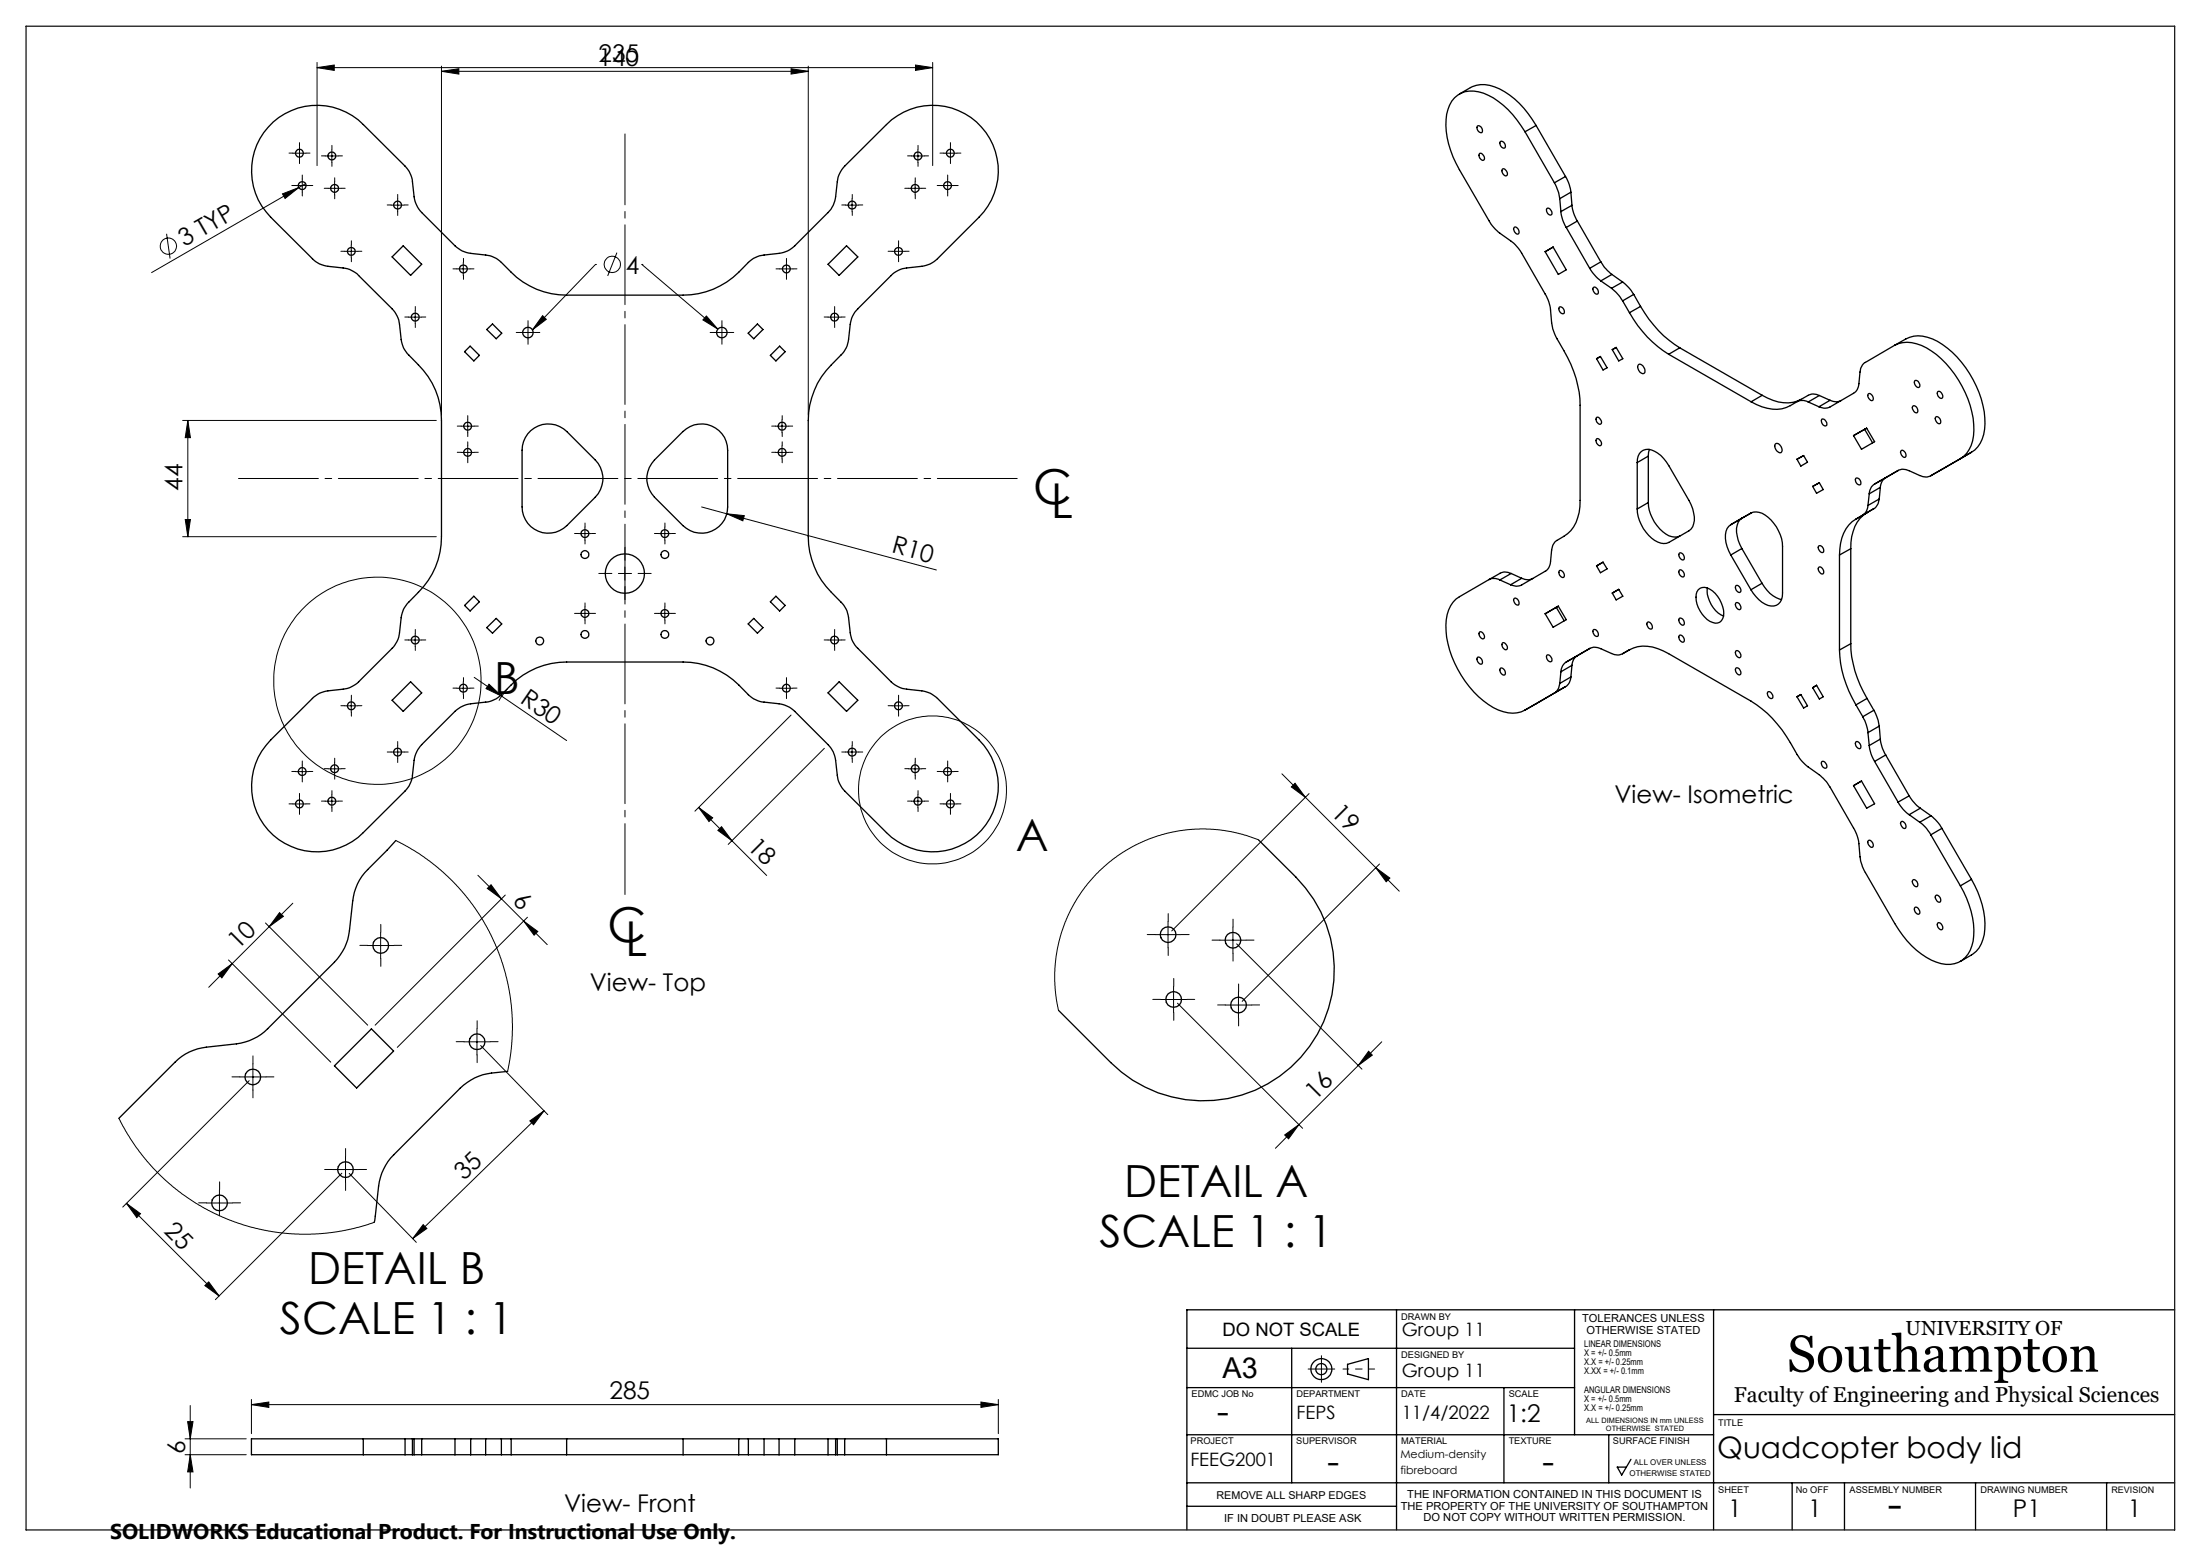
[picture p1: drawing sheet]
<svg xmlns="http://www.w3.org/2000/svg" width="420mm" height="297mm" viewBox="0 0 420 297" stroke-linecap="round" stroke-linejoin="round" font-family="sans-serif">
<g fill="none" stroke="#000" stroke-width=".19">
<path d="M60.5 12.9l3.3-.5v1zM60.5 11.9v19.7M60.5 12.9h117.5M84.2 13.6l3.4-.5v1zM84.2 12.6v66.6M84.2 13.6h70M151 13.1l3.2 .5-3.2 .5zM154.2 12.6v66.6M174.7 12.4l3.3 .5-3.3 .5zM178 11.9v19.7M53.9 37l3.1-1.2-2.6 2.1zM55.9 29.2h2.5"/>
<path d="M56.4 35.4h2.5M57 35.8l-28.1 16.2M57.2 28v2.5M57.7 34.2v2.5M58.3 35.1l-1.3 .7M62.1 29.8h2.5M62.6 35.9h2.5M63.3 28.5v2.5M63.9 34.7v2.5M74.6 39.2h2.5M75.9 37.9v2.5M161.4 39.2h2.5"/>
<path d="M162.6 37.9v2.5M173.4 35.9h2.5M173.9 29.8h2.5M174.6 34.7v2.5M175.2 28.5v2.5M179.6 35.4h2.5M180.1 29.2h2.5M180.8 34.2v2.5M181.4 28v2.5M31.8 44.6l.7 4.8M65.8 48h2.5M67 46.7v2.5"/>
<path d="M79.2 59.3v2.5M87.2 51.3h2.5M88.4 50.1v2.5M113.6 50.5h.1M113.6 50.5l-12 12.5M117.7 48.2l-1.7 4.5M122.5 50.5h.1M122.5 50.5l14.5 12.3M148.8 51.3h2.5M150.1 50.1v2.5M159.2 59.3v2.5M170.2 48h2.5"/>
<path d="M171.4 46.7v2.5M78 60.5h2.5M99.5 63.5h2.5M100.8 62.2v2.5M103.5 60.3l.7 .7-2.6 2zM134.8 60.3l2.2 2.5-2.9-1.7zM136.5 63.5h2.5M137.8 62.2v2.5M158 60.5h2.5M34.9 80.3h48.4M35.3 99.2h1l-.5 3.2zM35.8 80.3l.5 3.2h-1z"/>
<path d="M35.8 80.3v22.1M88 81.3h2.5M88 86.4h2.5M89.3 80.1v2.5M89.3 85.1v2.5M133.9 96.8l4.8 1.3M138.7 98.1l3.3 .3-.3 1zM138.7 98.1l40 10.7M148 81.3h2.5M148 86.4h2.5M149.2 80.1v2.5M149.2 85.1v2.5"/>
<path d="M34.9 102.4h48.4M110.4 101.8h2.5M110.4 117.1h2.5M111.6 100.6v2.5M111.6 115.8v2.6M118 109.5h2.5M119.2 108.2v2.5M125.6 101.8h2.5M125.6 117.1h2.5M126.9 100.6v2.5M126.9 115.8v2.6M65.8 134.7h2.5"/>
<path d="M67 133.5v2.5M78 122.2h2.5M79.2 120.9v2.5M87.2 131.4h2.5M88.4 130.1v2.5M90.5 129.3l17.6 12.1M93.3 130.6l2.4 2.3-3-1.5zM96.8 131.5l-1.6 2.2M148.8 131.4h2.5M150.1 130.1v2.5M151 136.5l-18.4 18.3M158 122.2h2.5"/>
<path d="M159.2 120.9v2.5M170.2 134.7h2.5M171.4 133.5v2.5M55.9 153.5h2.5M56.4 147.3h2.5M57.2 152.2v2.5M57.7 146v2.5M62.1 152.9h2.5M62.6 146.8h2.5M63.3 151.7v2.5M63.9 145.5v2.5M74.6 143.5h2.5"/>
<path d="M75.9 142.3v2.5M133.3 154.1l2.7 2-.7 .7zM133.3 154.1l13 13M137 158.5l.7-.7 2 2.7zM157.3 142.8l-18.3 18.4M161.4 143.5h2.5M162.6 142.3v2.5M173.4 146.8h2.5M173.9 152.9h2.5M174.6 145.5v2.5M175.2 151.7v2.5M179.6 147.3h2.5"/>
<path d="M180.1 153.5h2.5M180.8 146v2.5M181.4 152.2v2.5M244.6 147.7l17.9 17.9M246.4 150.2l.7-.7 2 2.7zM249.8 151.5l-26.2 26.2M50.7 176.2l19.5 19.5M51.4 176.9l-7.1 7M53.3 174.2l.8 .7-2.7 2zM55.9 172.4l-4.5 4.5M72.6 178v4.9M75.5 160.4l2.2 1.2 2.5 1.5 2.8 2.1 2.5 2.1 1.9 2 2.7 3.3 2.1 3.2 1.5 2.6 1.2 2.7 .9 2.7 .9 3.1 .8 4.1 .3 3.2v3.6l-.3 3-.6 3.7"/>
<path d="M91.2 167.1l8.7 8.7M93 169.6l.7-.7 2 2.7zM96.4 170.8l-24.8 24.9M99.9 175.8l2.7 2-.7 .7zM99.9 175.8l4.5 4.5M100.6 175.1l-24.8 24.8M220.4 178.4h5M222.9 175.9v5M232.8 179.5h5M235.3 176.9v5.1M240.2 160.3l-3.1-1.1-4.1-.8-4-.2-3.8 .3-3.4 .8-3.3 1.1-3.8 2-3 2.1-2.6 2.4-2.7 3.3-2.1 3.4-1.6 3.9-.9 3.4-.5 4.6 .1 3.6 .6 3.8M262.5 165.6l2.7 2-.7 .7z"/>
<path d="M262.5 165.6l4.5 4.5M263.2 164.9l-26.2 26.2M41.6 185.9l2.7-2-2 2.8zM43.6 183.2l19.5 19.5M44.3 183.9l-4.5 4.6M70.1 180.5h5M88.5 198.9h5M91 196.4v5M91.7 199.6l12.8 13.2M221.5 190.8h4.9M223.9 188.3v5M224.7 191.5l23.9 23.9"/>
<path d="M233.8 191.8h5M236 180.2l23.9 23.9M236.3 189.3v5M263.7 198.9l-4.5 4.5M22.7 213.5l1.5 2.8 2.4 3.6 2.2 2.6 2.5 2.5 3.3 2.8 2.9 1.9 2.3 1.3 3.3 1.6 3.1 1.1 4.3 1.1 2.9 .5 3.8 .3 3.6-.1 3.7-.4 2.9-.6 4-1.2M45.8 205.6h5M47.6 206.3l-24.2 24.1M48.3 203.1v5M101.1 214l2.7-2-2 2.7zM103.8 212l-25.1 24.4M245.1 216.6l2.8-1.9-2 2.7zM247.9 214.7l-4.5 4.5"/>
<path d="M259.2 203.4l-11.3 11.3M261.2 200.7l.7 .7-2.7 2zM24.1 229.7l17.7 17.7M24.1 229.7l2.7 2-.7 .7zM39.4 229.6h5M41.9 227.1v5M63.4 223.2h5M65.2 223.9l-24.1 24.2M65.9 220.7v5M66.6 224l12.8 13.1M80.8 233.7l.7 .8-2.8 1.9zM39.1 245.4l.7-.7 2 2.7z"/>
<path d="M35.3 274.6h11.7M35.3 277.7h11.7M35.8 271.4h1l-.5 3.2zM36.3 268.3v15.7M36.3 277.7l.5 3.2h-1zM48 268.1l3.3-.5v1zM48 267.1v6.5M48 268.1h142.5M187.2 267.6l3.3 .5-3.3 .5zM190.5 267.1v6.5"/>
<circle cx="32.1" cy="47" r="1.56"/>
<circle cx="116.8" cy="50.5" r="1.56"/>
<circle cx="72" cy="129.9" r="19.8"/>
<circle cx="177.9" cy="150.8" r="14.1"/>
</g>
<g fill="none" stroke="#000" stroke-width=".25">
<path d="M278.5 18a7.4 7.4 0 0 1 4.9-1.8 12.6 12.6 0 0 1 8.2 5.5l1.5 2.3M52.1 23.3a12.5 12.5 0 0 1 17.2 .5l8.5 8.5 .6 1.2 .3 .8 .3 3.3a5.5 5.5 0 0 0 1.5 3l6.3 6.3 1 .8 1.6 .6 3.3 .4a5.1 5.1 0 0 1 3 1.4 18.2 18.2 0 0 0 6.7 5.1 15.1 15.1 0 0 0 5.7 1.1h23.7a16.2 16.2 0 0 0 11-6.2 5.1 5.1 0 0 1 3-1.4l3.3-.4 1.6-.6 1-.8 6.3-6.3a4.9 4.9 0 0 0 1.5-3l.4-3.7 .8-1.6 8.5-8.5a12.5 12.5 0 0 1 17.6 0 12.5 12.5 0 0 1 0 17.6l-8.6 8.5-.7 .5-1.2 .4-3.3 .3a4.9 4.9 0 0 0-3 1.5l-6.9 7-.6 1.1-.2 .8-.4 3.3a4.7 4.7 0 0 1-1.4 3 19.2 19.2 0 0 0-5.1 6.7 14.3 14.3 0 0 0-1.2 5.8l.1 23.6a15.3 15.3 0 0 0 4.3 9.2l2.2 2.1 .7 1.1 .4 1.2 .3 3.3a4.7 4.7 0 0 0 1.5 3l7 6.9 1.5 .7 3.7 .5a4.9 4.9 0 0 1 3 1.4l8.8 9a12.5 12.5 0 0 1-1.4 17.1 12.5 12.5 0 0 1-17.1-.5l-8.5-8.5-.8-1.6-.4-3.7a4.9 4.9 0 0 0-1.5-3l-6.3-6.3-1-.8-1.6-.6-3.3-.4a5.1 5.1 0 0 1-3-1.4 16.1 16.1 0 0 0-12.4-6.2h-23.7a14.7 14.7 0 0 0-9.2 4.3l-1.8 1.9-1 .8-1.6 .6-3.3 .3a5.5 5.5 0 0 0-3 1.5l-6.3 6.3-.8 1.1-.6 1.5-.4 3.3a5.1 5.1 0 0 1-1.4 3l-9 8.8a12.5 12.5 0 0 1-17.1-1.3 12.5 12.5 0 0 1 .4-17.3l8.3-8.2 1.1-.7 1.2-.4 3.3-.4a5.1 5.1 0 0 0 2.9-1.4l7-7 .7-1.5 .5-3.7a4.7 4.7 0 0 1 1.4-3 19.8 19.8 0 0 0 5.1-6.7 15.1 15.1 0 0 0 1.1-5.8v-23.6a14.8 14.8 0 0 0-4.4-9.2l-2.1-2.1-.7-1.1-.4-1.2-.4-3.3a5.2 5.2 0 0 0-1.4-3l-7-6.9-1.5-.7-3.7-.5a4.7 4.7 0 0 1-3-1.4l-8.8-9a12.5 12.5 0 0 1 1.3-17.1zM282 24a.86 .86 0 0 1 .8 1.3 .88 .88 0 0 1-.8-1.3zM282.4 29.3a.86 .86 0 0 1 .7 1.3 .86 .86 0 0 1-.7-1.3zM286.3 27a.85 .85 0 0 1 .8 1.3 .85 .85 0 0 1-.8-1.3zM286.7 32.2a.86 .86 0 0 1 .8 1.3 .88 .88 0 0 1-.8-1.3zM291 25.1a16.9 16.9 0 0 0-7.9-7.3 4.9 4.9 0 0 0-7.1 4 16.2 16.2 0 0 0 2.5 10.6l5.6 9.7a8 8 0 0 0 2.1 2.4l2.1 1.5a8 8 0 0 1 2.1 2.3l4.5 7.8a7.1 7.1 0 0 1 1 3.1l.2 2.4a8.6 8.6 0 0 0 1 3.1 25 25 0 0 1 4.4 11.4v19.4a7.4 7.4 0 0 1-4.4 7.6 2.38 2.38 0 0 0-1 1.9l-.2 2.2a2.15 2.15 0 0 1-1 1.8l-4.5 2.7a2.25 2.25 0 0 1-2.1-.1M291 25.1l5.6 9.8M293.1 24l-2.1 1.1M293.1 24l5.6 9.7M295.1 39.9a.66 .66 0 0 1 1 .5v.5a.78 .78 0 0 1-.8-.2 .78 .78 0 0 1-.2-.8zM296.6 34.9a8.6 8.6 0 0 1 1 3"/>
<path d="M297.6 37.9l.3 2.5M298.7 33.7a7.1 7.1 0 0 1 1.1 3M298.7 33.7l-2.1 1.2M299.8 36.7l-2.2 1.2M299.8 36.7l.2 2.5M300 39.2a7.1 7.1 0 0 0 1 3M300 39.2l-2.1 1.2M76.9 46.9l3.6 3.5-2.1 2.2-3.6-3.6zM161.5 46.9l2.2 2.1-3.6 3.6-2.1-2.2zM289 43.4a.86 .86 0 0 1 .7 1.3 .86 .86 0 0 1-.7-1.3zM294.9 48l1.5-.8 2.5 4.3-1.5 .9zM297.6 58.6a.85 .85 0 0 1 .8 1.3 .85 .85 0 0 1-.8-1.3z"/>
<path d="M297.9 40.4a7.1 7.1 0 0 0 1 3M298.9 43.4l4.5 7.8M301 42.2l-2.1 1.2M301 42.2l4.5 7.8M303.4 51.2a8.8 8.8 0 0 0 2.1 2.4M304.1 54.8a.86 .86 0 0 1 .8 1.3 .86 .86 0 0 1-.8-1.3zM305.5 50a8.8 8.8 0 0 0 2.1 2.4M305.5 53.6l2 1.4M305.5 50l-2.1 1.2M307.5 55a8.8 8.8 0 0 1 2.1 2.4M307.6 52.4l-2.1 1.2M307.6 52.4l2 1.4"/>
<path d="M309.6 53.8a8 8 0 0 1 2.1 2.4M309.6 57.4l1.3 2.3M309.6 53.8l-2.1 1.2M310.9 59.7a21.4 21.4 0 0 0 7.5 7.9M311.7 56.2l-2.1 1.2M311.7 56.2l1.4 2.3M313.1 58.5a21.7 21.7 0 0 0 7.4 7.9M313.1 58.5l-2.2 1.2M89.7 66.1l1.8 1.7-1.1 1.1-1.7-1.8zM92.9 62.9l1.1-1.1 1.7 1.8-1 1.1zM142.8 63.6l1.7-1.8 1.1 1.1-1.8 1.8zM147 67.8l1.8-1.7 1 1-1.7 1.8z"/>
<path d="M304.7 68.5l.7-.5 1.3 2.2-.8 .4zM304.7 79.7a.88 .88 0 0 1 .7 1.3 .86 .86 0 0 1-.7-1.3zM307.7 66.7l.7-.4 1.3 2.2-.8 .4zM312.7 69.6a1.15 1.15 0 0 1 1 1.7 1.16 1.16 0 0 1-1-1.7zM318.4 67.6l15.8 9.1M320.5 66.4l-2.1 1.2M320.5 66.4l15.8 9.1M336.3 75.5a7.5 7.5 0 0 0 7.4 .7M336.3 75.5l-2.1 1.2M342.9 76.7a6.9 6.9 0 0 1-7.7 .5l-1-.5M342.9 76.7a2.4 2.4 0 0 1 2.2 0M345.1 76.7l2 .9"/>
<path d="M347.2 75.5a2.25 2.25 0 0 0-2.1 0l-2.2 1.2M347.2 75.5l-2.1 1.2M347.2 75.5l2 .9M347.7 80a.88 .88 0 0 1 .7 1.3 .86 .86 0 0 1-.7-1.3zM349.2 76.4a2.25 2.25 0 0 0 2.1 0M349.2 76.4l-2.1 1.2M356.6 75.1a.88 .88 0 0 1 .7 1.3 .86 .86 0 0 1-.7-1.3zM361.6 65.9l-5.6 3.3a2.38 2.38 0 0 0-1.1 1.8l-.2 2.2a2.15 2.15 0 0 1-1 1.9l-4.5 2.6a2.25 2.25 0 0 1-2.1-.1M361.6 65.9a6.8 6.8 0 0 1 6.9 1.1 19.6 19.6 0 0 1 8.2 15.1 6.2 6.2 0 0 1-2.6 5.5M361.6 65.9a7.1 7.1 0 0 1 5.3-1.7 13.5 13.5 0 0 1 8.2 6 17.8 17.8 0 0 1 3.6 11.7 5.6 5.6 0 0 1-2.5 4.4M364.9 77.6l.2-.1a.86 .86 0 0 1 .7 1.3 .9 .9 0 0 1-.9-1.2zM365.3 72.7a.75 .75 0 0 1 .9 .3 .75 .75 0 0 1 0 .9 .91 .91 0 0 1-.9-1.2z"/>
<path d="M369.5 79.5a.86 .86 0 0 1 .7 1.4 .86 .86 0 0 1-.7-1.4zM369.8 74.7a.86 .86 0 0 1 .8 1.3 .86 .86 0 0 1-.8-1.3zM101.3 82.2a5 5 0 0 1 6.9 .2l5.4 5.4a5 5 0 0 1 0 7.1l-5.4 5.4a5 5 0 0 1-5.5 1.1 5 5 0 0 1-3.1-4.6v-10.9a5.1 5.1 0 0 1 1.7-3.7zM124.9 87.8l5.4-5.4a5 5 0 0 1 5.5-1.1 5 5 0 0 1 3.1 4.6v10.9a5 5 0 0 1-3.1 4.6 5 5 0 0 1-5.5-1.1l-5.4-5.4a5 5 0 0 1 0-7.1zM304.7 83.7a.86 .86 0 0 1 .7 1.4 .86 .86 0 0 1-.7-1.4zM312.4 88.3a2.12 2.12 0 0 1 .9-2.2 2.12 2.12 0 0 1 2.4 0 6.3 6.3 0 0 1 2.8 2.8l3.8 6.6a6.5 6.5 0 0 1 .9 4.5l-.2 .5-.7 .8-3.8 2.2a3 3 0 0 1-3.3-.8 8 8 0 0 1-2.8-5.5M312.4 88.3v8.9M314.5 95.9a7.3 7.3 0 0 0 4.6 6.5l1 .1 .5-.2M314.5 87.1l-2.1 1.2M314.5 95.9l-2.1 1.3M314.5 87.1v8.8M314.7 85.8l-.2 1.3"/>
<path d="M332.4 98.9a3.2 3.2 0 0 0-.9 3.4l.2 .8 .7 1.6M332.4 98.9l-2.1 1.3M334.1 97.9a3 3 0 0 1 3.3 .8 8 8 0 0 1 2.7 5.6v8.9a2.12 2.12 0 0 1-.9 2.2 2.12 2.12 0 0 1-2.4-.1 6.9 6.9 0 0 1-2.7-2.7M334.1 97.9l-3.8 2.3M334.2 97.9l-1.8 1M338.7 84.8l.2-.1a1.15 1.15 0 0 1 1 1.7 1.21 1.21 0 0 1-1.2-1.6zM342.9 87.7l1.3-.7 .7 1.2-1.3 .8zM345.9 92.8l1.3-.7 .7 1.3-1.3 .8zM353.7 83.1l2.5-1.4 1.5 2.6-2.5 1.5zM354.1 91.4a.76 .76 0 0 1 .9 .2 .76 .76 0 0 1 0 .9 .86 .86 0 0 1-.9-1.1zM354.2 99.1a6.7 6.7 0 0 0-3.1 5.7l-.1 1.1M356.2 81.7l-.4 .2 1.5 2.6"/>
<path d="M356.4 96.5a2.23 2.23 0 0 1-.9 1.8l-1.3 .8M356.7 94.3l-.3 2.2M357.6 97.1a7 7 0 0 0-4.4 6.4v1.2M357.6 97.1l-3.4 2M357.7 92.4a2.28 2.28 0 0 0-1 1.9M358.6 95.2a2.38 2.38 0 0 1-1 1.9M358.6 95.2l-2.2 1.3M358.8 93l-2.1 1.3M358.8 93l-.2 2.2M359.8 91.2a2.15 2.15 0 0 0-1 1.8M359.8 91.2l-2.1 1.2M362.2 89.8l-2.4 1.4"/>
<path d="M362.8 86a.86 .86 0 0 1 .8 1.3 .86 .86 0 0 1-.8-1.3zM368.4 90.8a2.24 2.24 0 0 1-2.1 0l-2-1a2.24 2.24 0 0 0-2.1 0l-4.5 2.6M374.1 87.6l-5.7 3.2M376.2 86.3l-2.1 1.3M376.2 86.3l-7.8 4.5M90.4 113.8l1.1 1.1-1.8 1.7-1-1zM92.9 119.8l1.8-1.8 1 1.1-1.7 1.8zM142.8 119.1l1-1.1 1.8 1.8-1.1 1.1zM147 114.9l1.1-1.1 1.7 1.8-1 1zM284.1 110.6l-5.6 3.3a6.6 6.6 0 0 0-2.6 6.6 19.7 19.7 0 0 0 9.1 14.6 6.3 6.3 0 0 0 6 .4M284.1 110.6a2.33 2.33 0 0 1 2.1 .1M286.2 110.7l2.1 .9"/>
<path d="M288.4 109.5a2.24 2.24 0 0 0-2.2-.1l-2.1 1.2M288.4 109.5l-2.2 1.2M288.4 109.5l2 .9M288.9 114.3a.76 .76 0 0 1 .9 .3 .76 .76 0 0 1-.1 .9 .91 .91 0 0 1-.8-1.2zM290.4 110.4a2.24 2.24 0 0 0 2.1 0M290.4 110.4l-2.1 1.2M297 115.9l-2.1 1.3M297 115.9l1.5 2.6M297.4 115.7l1.5 2.6-2.5 1.4-1.5-2.5M297.4 115.7l-2.5 1.5M297.4 115.7l-.4 .2M297.6 108.9a.88 .88 0 0 1 .8 1.3 .86 .86 0 0 1-.8-1.3z"/>
<path d="M304.7 108l1.2-.7 .8 1.3-1.3 .7zM307.7 113.2l1.2-.7 .8 1.3-1.3 .7zM314.4 118.7a.88 .88 0 0 1 .8 1.3 .86 .86 0 0 1-.8-1.3zM320.4 118.1a.77 .77 0 0 1 .9 .3 .77 .77 0 0 1 0 .9 .91 .91 0 0 1-.9-1.2zM320.5 108.8a.88 .88 0 0 1 .8 1.3 .86 .86 0 0 1-.8-1.3zM320.5 105.5a.86 .86 0 0 1 .8 1.4 .88 .88 0 0 1-.8-1.4zM324.1 112.6a1.94 1.94 0 0 1 2.7 .2 5.9 5.9 0 0 1 2.1 4.8 1.45 1.45 0 0 1-2.1 1.2 5.3 5.3 0 0 1-3-5.8zM325.8 112.3a5.5 5.5 0 0 0 3.1 5.3M330.3 100.2a3.1 3.1 0 0 0-.9 3.4l.9 2.3M330.3 105.9l3.8 6.7M331.3 115a.86 .86 0 0 1 .7 1.3 .88 .88 0 0 1-.7-1.3zM331.3 111.8a.86 .86 0 0 1 .7 1.3 .86 .86 0 0 1-.7-1.3z"/>
<path d="M332.4 104.7l-2.1 1.2M332.4 104.7l3.8 6.6M336.2 111.3a6 6 0 0 0 3.7 3.1M336.2 111.3l-2.1 1.3M347 104.3a.76 .76 0 0 1 .9 .2 .76 .76 0 0 1 0 .9 .89 .89 0 0 1-.9-1.1zM347 108.4l.1-.2a.88 .88 0 0 1 .8 1.3 .94 .94 0 0 1-.9-1.1zM351 105.9v18.2M353.2 104.7l-2.2 1.2M353.2 104.7v18.2M74.8 133.7l3.6-3.6 2.1 2.2-3.6 3.5zM160.1 130.1l3.6 3.6-2.2 2.1-3.5-3.5zM282 125.4a.86 .86 0 0 1 .8 1.3 .88 .88 0 0 1-.8-1.3z"/>
<path d="M282.4 120.6a.86 .86 0 0 1 .7 1.3 .88 .88 0 0 1-.7-1.3zM286.3 127.5a.86 .86 0 0 1 .8 1.3 .86 .86 0 0 1-.8-1.3zM286.7 122.7a.86 .86 0 0 1 .8 1.3 .86 .86 0 0 1-.8-1.3zM295.1 125.1a.66 .66 0 0 1 1 .6v.5a.78 .78 0 0 1-.8-.2 .78 .78 0 0 1-.2-.9zM297.6 130.5a2.38 2.38 0 0 1-1 1.8l-5.6 3.2M297.9 128.2l-.3 2.3M298.9 126.4a2.28 2.28 0 0 0-1 1.8M299.8 129.2a2.15 2.15 0 0 1-1.1 1.9l-7.7 4.4M299.8 129.2l-2.2 1.3M300 127l-2.1 1.2M300 127l-.2 2.2M301 125.2a2.15 2.15 0 0 0-1 1.8"/>
<path d="M301 125.2l-2.1 1.2M303.4 123.8l-2.4 1.4M304.1 120.2a.88 .88 0 0 1 .8 1.3 .86 .86 0 0 1-.8-1.3zM309.6 124.8a7 7 0 0 1 7.8-.6l16.8 9.6a21.7 21.7 0 0 1 7.4 7.9l1.3 2.3a8 8 0 0 0 2.2 2.4l2 1.4a8.8 8.8 0 0 1 2.1 2.4l4.5 7.8a7.1 7.1 0 0 1 1 3l.2 2.5a8.7 8.7 0 0 0 1.1 3l5.6 9.8a15.4 15.4 0 0 0 8.8 7.6 4.8 4.8 0 0 0 6.1-4.3 16.2 16.2 0 0 0-2.4-10.5M309.6 124.8a2.25 2.25 0 0 1-2.1-.1l-2-.9a2.25 2.25 0 0 0-2.1 0l-4.5 2.6M311 124l-1.4 .8M320.5 121.2a.88 .88 0 0 1 .8 1.4 .86 .86 0 0 1-.8-1.4zM331.3 127.5a.86 .86 0 0 1 .7 1.3 .88 .88 0 0 1-.7-1.3zM331.3 124.2a.86 .86 0 0 1 .7 1.3 .86 .86 0 0 1-.7-1.3zM337.3 132.1a.66 .66 0 0 1 1 .6v.5a.78 .78 0 0 1-.9-.2 .78 .78 0 0 1-.1-.9zM342.9 133l.7-.4 1.3 2.1-.7 .4zM345.9 131.3l.7-.5 1.3 2.2-.7 .4z"/>
<path d="M351 124.1a21.3 21.3 0 0 0 3.2 10.4M353.2 122.9a20.8 20.8 0 0 0 3.1 10.4M353.2 122.9l-2.2 1.2M354.2 134.5l1.3 2.3M355.5 136.8a7.7 7.7 0 0 1 .9 3M356.3 133.3l-2.1 1.2M356.3 133.3l1.3 2.3M356.4 139.8l.3 2.5M357.6 135.6a8.6 8.6 0 0 1 1 3M357.6 135.6l-2.1 1.2M358.6 138.6l-2.2 1.2M358.6 138.6l.2 2.5"/>
<path d="M347.7 145.3a.85 .85 0 0 1 .7 1.3 .85 .85 0 0 1-.7-1.3zM353.7 150l1.5-.9 2.5 4.3-1.5 .9zM354.2 141.6a.88 .88 0 0 1 .8 1.3 .86 .86 0 0 1-.8-1.3zM356.7 142.3a7.1 7.1 0 0 0 1 3M357.7 145.3l4.5 7.8M358.8 141.1a7.1 7.1 0 0 0 1 3M358.8 141.1l-2.1 1.2M359.8 144.1l-2.1 1.2M359.8 144.1l4.5 7.8M362.2 153.1a6.6 6.6 0 0 0 2.1 2.4M362.8 156.8a.86 .86 0 0 1 .8 1.3 .88 .88 0 0 1-.8-1.3zM364.3 151.9a8 8 0 0 0 2.1 2.4"/>
<path d="M364.3 155.5l2 1.4M364.3 151.9l-2.1 1.2M366.3 156.9a6.6 6.6 0 0 1 2.1 2.4M366.4 154.3l-2.1 1.2M366.4 154.3l2.1 1.4M368.4 159.3l5.7 9.8M368.5 155.7a8 8 0 0 1 2.1 2.4M368.5 155.7l-2.2 1.2M370.6 158.1l-2.2 1.2M370.6 158.1l5.6 9.7M75.5 160.4l-5.3 5.6a9.8 9.8 0 0 0-2.9 5.9l-.6 5.8a10 10 0 0 1-2.9 6l-12.7 12.7a10.4 10.4 0 0 1-6 2.8l-5.7 .7a9.8 9.8 0 0 0-6 2.8l-10.7 10.8M240.2 160.3l7.1 7.1a25 25 0 0 1 0 35.4 25 25 0 0 1-35.4 0l-9.9-9.9"/>
<path d="M356.4 160.5l.2-.1a.88 .88 0 0 1 .7 1.3 .94 .94 0 0 1-.9-1.2zM365.1 167.9a.86 .86 0 0 1 .7 1.3 .86 .86 0 0 1-.7-1.3zM365.4 173.2a.88 .88 0 0 1 .8 1.3 .86 .86 0 0 1-.8-1.3zM369.3 171l.2-.1a.86 .86 0 0 1 .7 1.3 .9 .9 0 0 1-.9-1.2zM369.8 176.1a.86 .86 0 0 1 .8 1.3 .86 .86 0 0 1-.8-1.3zM376.2 167.8a15.3 15.3 0 0 1 2.2 11.5 4.8 4.8 0 0 1-2.2 3l-2.1 1.2M376.2 167.8l-2.1 1.3M70.9 196.4l4.2 4.2-7 7.1-4.3-4.3zM96.9 204.5a16.5 16.5 0 0 0-6.3 1.2l-1.5 .9-1.3 1.1-12.7 12.7a10.4 10.4 0 0 0-2.9 6l-.8 6.9M226.5 257.3h74M246.5 257.3v25.7M266.5 250v42"/>
<path d="M300.5 250v23.9M327 250v42M415 250h-188.5v42M69.3 274.6h-21.3v3.1h21.3M69.3 274.6v3.1M69.3 274.6h8M69.3 277.7h8M77.3 274.6h1.4M77.3 277.7h1.4M77.3 274.6v3.1M78.7 274.6h.3M78.7 277.7h.3"/>
<path d="M78.7 274.6v3.1M79 274.6h1.5M79 277.7h1.5M79 274.6v3.1M80.5 274.6h6.3M80.5 277.7h6.3M80.5 274.6v3.1M86.8 274.6h3M86.8 277.7h3M86.8 274.6v3.1M89.8 274.6h2.9M89.8 277.7h2.9"/>
<path d="M89.8 274.6v3.1M92.7 274.6h3M92.7 277.7h3M92.7 274.6v3.1M95.7 274.6h1.8M95.7 277.7h1.8M95.7 274.6v3.1M97.5 274.6h10.6M97.5 277.7h10.6M97.5 274.6v3.1M108.1 274.6h22.3M108.1 277.7h22.3"/>
<path d="M108.1 274.6v3.1M130.4 274.6h10.6M130.4 277.7h10.6M130.4 274.6v3.1M141 274.6h1.8M141 277.7h1.8M141 274.6v3.1M142.8 274.6h3M142.8 277.7h3M142.8 274.6v3.1M145.8 274.6h2.9M145.8 277.7h2.9"/>
<path d="M145.8 274.6v3.1M148.7 274.6h3M148.7 277.7h3M148.7 274.6v3.1M151.7 274.6h6.3M151.7 277.7h6.3M151.7 274.6v3.1M158 274.6h1.5M158 277.7h1.5M158 274.6v3.1M159.5 274.6h.3M159.5 277.7h.3"/>
<path d="M159.5 274.6v3.1M159.8 274.6h1.4M159.8 277.7h1.4M159.8 274.6v3.1M161.2 274.6v3.1M161.2 274.6h8M161.2 277.7h8M169.2 274.6h21.3v3.1h-21.3M169.2 274.6v3.1M226.5 273.9h100.5M226.5 264.9h74M257.1 260.4l4-1.1v4l-4-1z"/>
<path d="M287 264.9v18.1M307 273.9v9.1M311.2 278.5l-1.7 3-.9-1.5h1.7M327 270h88M226.5 283h188.5M226.5 287.5h40M342 283v9M352 283v9M377 283v9M402 283v9"/>
<circle cx="57.1" cy="29.2" r=".76"/>
<circle cx="57.7" cy="35.4" r=".75"/>
<circle cx="63.3" cy="29.8" r=".75"/>
<circle cx="63.9" cy="36" r=".74"/>
<circle cx="75.9" cy="39.2" r=".76"/>
<circle cx="162.6" cy="39.1" r=".75"/>
<circle cx="174.6" cy="36" r=".75"/>
<circle cx="175.2" cy="29.8" r=".75"/>
<circle cx="180.8" cy="35.4" r=".76"/>
<circle cx="181.3" cy="29.2" r=".76"/>
<circle cx="67" cy="48" r=".74"/>
<circle cx="88.4" cy="51.3" r=".75"/>
<circle cx="150.1" cy="51.3" r=".76"/>
<circle cx="171.5" cy="48" r=".75"/>
<circle cx="79.2" cy="60.5" r=".75"/>
<circle cx="100.7" cy="63.5" r="1.02"/>
<circle cx="137.7" cy="63.5" r="1.01"/>
<circle cx="159.3" cy="60.5" r=".75"/>
<circle cx="89.2" cy="86.4" r=".76"/>
<circle cx="89.2" cy="81.3" r=".76"/>
<circle cx="149.2" cy="81.3" r=".76"/>
<circle cx="149.2" cy="86.4" r=".76"/>
<circle cx="111.6" cy="117.1" r=".74"/>
<circle cx="111.6" cy="101.9" r=".74"/>
<circle cx="111.6" cy="105.9" r=".75"/>
<circle cx="119.3" cy="109.5" r="3.8"/>
<circle cx="126.9" cy="101.9" r=".74"/>
<circle cx="126.9" cy="117.1" r=".74"/>
<circle cx="126.9" cy="105.9" r=".75"/>
<circle cx="67" cy="134.7" r=".75"/>
<circle cx="79.2" cy="122.2" r=".75"/>
<circle cx="88.4" cy="131.4" r=".75"/>
<circle cx="103" cy="122.4" r=".75"/>
<circle cx="111.6" cy="121.1" r=".75"/>
<circle cx="126.9" cy="121.1" r=".75"/>
<circle cx="135.5" cy="122.4" r=".75"/>
<circle cx="150.1" cy="131.4" r=".76"/>
<circle cx="159.2" cy="122.2" r=".74"/>
<circle cx="171.5" cy="134.7" r=".75"/>
<circle cx="57.1" cy="153.5" r=".76"/>
<circle cx="57.7" cy="147.3" r=".75"/>
<circle cx="63.3" cy="152.9" r=".75"/>
<circle cx="63.9" cy="146.7" r=".74"/>
<circle cx="75.9" cy="143.5" r=".76"/>
<circle cx="162.6" cy="143.6" r=".76"/>
<circle cx="174.6" cy="146.7" r=".75"/>
<circle cx="175.2" cy="152.9" r=".75"/>
<circle cx="180.8" cy="147.3" r=".76"/>
<circle cx="181.3" cy="153.5" r=".76"/>
<circle cx="222.9" cy="178.4" r="1.5"/>
<circle cx="235.3" cy="179.5" r="1.5"/>
<circle cx="72.7" cy="180.5" r="1.51"/>
<circle cx="91" cy="198.8" r="1.51"/>
<circle cx="224" cy="190.8" r="1.51"/>
<circle cx="236.3" cy="191.8" r="1.51"/>
<circle cx="48.2" cy="205.6" r="1.51"/>
<circle cx="41.9" cy="229.6" r="1.51"/>
<circle cx="65.9" cy="223.3" r="1.5"/>
<circle cx="252.1" cy="261.3" r="1.06"/>
<circle cx="252.2" cy="261.3" r="2.01"/>
</g>
<g fill="none" stroke="#000" stroke-width=".19" stroke-dasharray="15.2 1.3 1.3 1.3">
<path d="M55.9 29.2h-.7M56.4 35.4h-.7M57.2 28v-.8M57.2 30.5v.7M57.7 34.2v-.8M57.7 36.7v.7M58.4 29.2h.8M58.9 35.4h.8M62.1 29.8h-.8M62.6 35.9h-.7M63.3 28.5v-.7M63.3 31v.8"/>
<path d="M63.9 34.7v-.8M63.9 37.2v.7M64.6 29.8h.7M65.1 35.9h.8M74.6 39.1h-.7M75.9 37.9v-.8M77.1 39.1h.8M161.4 39.1h-.8M162.6 37.9v-.8M163.9 39.1h.7M173.4 35.9h-.7M173.9 29.8h-.7"/>
<path d="M174.7 34.7v-.8M174.7 37.2v.7M175.2 28.5v-.7M175.2 31v.8M175.9 35.9h.8M176.4 29.8h.8M179.6 35.4h-.8M180.1 29.2h-.7M180.8 34.2v-.8M180.8 36.7v.7M181.4 28v-.8M181.4 30.5v.7"/>
<path d="M182.1 35.4h.7M182.6 29.2h.8M65.8 48h-.7M67.1 46.7v-.7M67.1 49.2v.8M68.3 48h.8M75.9 40.4v.7M79.2 59.3v-.8M87.2 51.3h-.8M88.4 50.1v-.8M88.4 52.6v.7M89.7 51.3h.7"/>
<path d="M148.8 51.3h-.7M150.1 50.1v-.8M150.1 52.6v.7M151.3 51.3h.8M159.3 59.3v-.8M162.6 40.4v.7M170.2 48h-.7M171.5 46.7v-.7M171.5 49.2v.8M172.7 48h.8M78 60.5h-.8M79.2 61.8v.7"/>
<path d="M80.5 60.5h.7M99.5 63.5h-1M100.8 62.2v-1M100.8 64.7v1M102 63.5h1M136.5 63.5h-1M137.8 62.2v-1M137.8 64.7v1M139 63.5h1M158 60.5h-.7M159.3 61.8v.7M160.5 60.5h.8"/>
<path d="M88 81.3h-.7M88 86.3h-.7M89.3 80.1v-.8M89.3 82.6v.7M89.3 85.1v-.8M89.3 87.6v.7M90.5 81.3h.8M90.5 86.3h.8M148 81.3h-.7M148 86.3h-.7M149.3 80.1v-.8M149.3 82.6v.7"/>
<path d="M149.3 85.1v-.8M149.3 87.6v.7M150.5 81.3h.8M150.5 86.3h.8M110.4 117.1h-.8M110.4 101.8h-.8M111.6 115.8v-.7M111.6 118.3v.8M111.6 100.6v-.8M111.6 103.1v.7M112.9 117.1h.7M112.9 101.8h.7"/>
<path d="M116.8 109.5h-2.5M119.3 107v-2.5M119.3 112v2.5M121.8 109.5h2.5M125.6 101.8h-.7M125.6 117.1h-.7M126.9 100.6v-.8M126.9 103.1v.7M126.9 115.8v-.7M126.9 118.3v.8M128.1 101.8h.8M128.1 117.1h.8"/>
<path d="M65.8 134.7h-.7M67.1 133.5v-.8M67.1 136v.7M68.3 134.7h.8M78 122.2h-.8M79.2 120.9v-.7M79.2 123.4v.8M80.5 122.2h.7M87.2 131.3h-.8M88.4 130.1v-.8M88.4 132.6v.7M89.7 131.3h.7"/>
<path d="M148.8 131.3h-.7M150.1 130.1v-.8M150.1 132.6v.7M151.3 131.3h.8M158 122.2h-.7M159.3 120.9v-.7M159.3 123.4v.8M160.5 122.2h.8M170.2 134.7h-.7M171.5 133.5v-.8M171.5 136v.7M172.7 134.7h.8"/>
<path d="M55.9 153.4h-.7M56.4 147.3h-.7M57.2 152.2v-.8M57.2 154.7v.7M57.7 146v-.7M57.7 148.5v.8M58.4 153.4h.8M58.9 147.3h.8M62.1 152.9h-.8M62.6 146.7h-.7M63.3 151.7v-.8M63.3 154.2v.7"/>
<path d="M63.9 145.5v-.8M63.9 148v.7M64.6 152.9h.7M65.1 146.7h.8M74.6 143.5h-.7M75.9 142.3v-.8M75.9 144.8v.7M77.1 143.5h.8M161.4 143.5h-.8M162.6 142.3v-.8M162.6 144.8v.7M163.9 143.5h.7"/>
<path d="M173.4 146.7h-.7M173.9 152.9h-.7M174.7 145.5v-.8M174.7 148v.7M175.2 151.7v-.8M175.2 154.2v.7M175.9 146.7h.8M176.4 152.9h.8M179.6 147.3h-.8M180.1 153.4h-.7M180.8 146v-.7M180.8 148.5v.8"/>
<path d="M181.4 152.2v-.8M181.4 154.7v.7M182.1 147.3h.7M182.6 153.4h.8M72.7 177.9v-1.5M220.4 178.4h-1.5M222.9 175.9v-1.5M225.4 178.4h1.5M232.8 179.4h-1.5M235.3 176.9v-1.5M237.8 179.4h1.5M70.2 180.4h-1.5"/>
<path d="M72.7 182.9v1.5M75.2 180.4h1.5M88.5 198.8h-1.5M91 196.3v-1.5M93.5 198.8h1.5M221.5 190.8h-1.5M222.9 180.9v1.5M224 188.3v-1.5M224 193.3v1.5M226.5 190.8h1.5M233.9 191.8h-1.5M235.3 181.9v1.5"/>
<path d="M236.4 189.3v-1.5M236.4 194.3v1.5M238.9 191.8h1.5M45.8 205.5h-1.5M48.3 203v-1.5M48.3 208v1.5M50.8 205.5h1.5M91 201.3v1.5M39.4 229.6h-1.5M41.9 227.1v-1.5M44.4 229.6h1.5M63.4 223.2h-1.5"/>
<path d="M65.9 220.7v-1.5M65.9 225.7v1.5M68.4 223.2h1.5M252.2 261.3v-2.5M252.2 261.3h-2.6M252.2 263.8v-2.5M252.2 261.3h2.5"/>
</g>
<path d="M119.3 170.7v-145.1" fill="none" stroke="#000" stroke-width=".19" stroke-dasharray="15.2 1.3 1.3 1.3" stroke-dashoffset="1.7"/>
<path d="M44.8 91.3h150.1" fill="none" stroke="#000" stroke-width=".19" stroke-dasharray="15.2 1.3 1.3 1.3" stroke-dashoffset="-.8"/>
<path d="M256.3 261.3h6" fill="none" stroke="#000" stroke-width=".19" stroke-dasharray="15.2 1.3 1.3 1.3" stroke-dashoffset="14.1"/>
<path d="M5 5h410v287h-410z" fill="none" stroke="#191924" stroke-width=".25"/>
<g fill="#000">
<path d="M53.9 37l3.1-1.2-2.6 2.1zM138.7 98.1l3.3 .3-.3 1zM93.3 130.6l2.4 2.3-3-1.5z"/>
<path d="M60.5 12.9l3.3-.5v1zM174.7 12.4l3.3 .5-3.3 .5z"/>
<path d="M84.2 13.6l3.4-.5v1zM151 13.1l3.2 .5-3.2 .5zM48 268.1l3.3-.5v1zM187.2 267.6l3.3 .5-3.3 .5z"/>
<path d="M103.5 60.3l.7 .7-2.6 2zM134.8 60.3l2.2 2.5-2.9-1.7z"/>
<path d="M35.8 80.3l.5 3.2h-1zM35.3 99.2h1l-.5 3.2zM35.8 271.4h1l-.5 3.2zM36.3 277.7l.5 3.2h-1z"/>
<path d="M133.3 154.1l2.7 2-.7 .7zM137 158.5l.7-.7 2 2.7zM24.1 229.7l2.7 2-.7 .7zM39.1 245.4l.7-.7 2 2.7z"/>
<path d="M53.3 174.2l.8 .7-2.7 2zM41.6 185.9l2.7-2-2 2.8z"/>
<path d="M262.5 165.6l2.7 2-.7 .7zM246.4 150.2l.7-.7 2 2.7zM99.9 175.8l2.7 2-.7 .7zM93 169.6l.7-.7 2 2.7z"/>
<path d="M245.1 216.6l2.8-1.9-2 2.7zM261.2 200.7l.7 .7-2.7 2z"/>
<path d="M80.8 233.7l.7 .8-2.8 1.9zM101.1 214l2.7-2-2 2.7z"/>
</g>
<text font-size="9.9" x="341" y="261.8">Southampton</text>
<g font-size="9.2">
<text x="197.2" y="96.2">C</text>
<text x="200.5" y="98.9">L</text>
<text x="116" y="179.8">C</text>
<text x="119.3" y="182.4">L</text>
</g>
<g font-size="8.5">
<text x="94.3" y="132.4">B</text>
<text x="193.9" y="162.3">A</text>
<text x="214.5" y="228.6">DETAIL A</text>
<text x="209.8" y="238">SCALE 1 : 1</text>
<text x="58.8" y="245.1">DETAIL B</text>
<text x="53.4" y="254.6">SCALE 1 : 1</text>
<text x="360.2" y="289.9">-</text>
</g>
<g font-size="7.1">
<text x="232.2" y="271.8">-</text>
<text x="253.2" y="281.4">-</text>
<text x="294.3" y="281.4">-</text>
</g>
<text font-size="5.6" x="327.7" y="278.3">Quadcopter body lid</text>
<text font-size="5.5" x="233.3" y="262.9">A3</text>
<g font-size="4.7">
<text x="114.2" y="11.9">235</text>
<text x="114.2" y="12.6">140</text>
<text x="35.2" y="47.2" transform="rotate(-30 35.2 47.2)">3 TYP</text>
<text x="119.4" y="52.2">4</text>
<text x="34.8" y="93.7" transform="rotate(-90 34.8 93.7)">44</text>
<text x="170" y="105.4" transform="rotate(15 170 105.4)">R10</text>
<text x="99.1" y="134.1" transform="rotate(34 99.1 134.1)">R30</text>
<text x="253.8" y="155.4" transform="rotate(45 253.8 155.4)">19</text>
<text x="308.1" y="153.3">View- Isometric</text>
<text x="142.5" y="161.8" transform="rotate(45 142.5 161.8)">18</text>
<text x="97.7" y="172.1" transform="rotate(45 97.7 172.1)">6</text>
<text x="45.5" y="181.4" transform="rotate(-45 45.5 181.4)">10</text>
<text x="112.5" y="189.2">View- Top</text>
<text x="251" y="210.1" transform="rotate(-45 251 210.1)">16</text>
<text x="88.6" y="225.4" transform="rotate(-44 88.6 225.4)">35</text>
<text x="31.1" y="235.2" transform="rotate(45 31.1 235.2)">25</text>
<text x="116.3" y="267.1">285</text>
<text x="287.5" y="271.4">1:2</text>
<text x="35.3" y="277.5" transform="rotate(-90 35.3 277.5)">6</text>
<text x="107.6" y="288.5">View- Front</text>
<text x="329.7" y="289.6">1</text>
<text x="345" y="289.6">1</text>
<text x="384.1" y="289.6">P1</text>
<text x="406" y="289.6">1</text>
</g>
<g font-size="4.1">
<text x="330.9" y="267.6">Faculty of Engineering and Physical Sciences</text>
<text x="21" y="293.7">SOLIDWORKS Educational Product. For Instructional Use Only.</text>
</g>
<text font-size="3.9" x="363.6" y="254.8">UNIVERSITY OF</text>
<g font-size="3.5">
<text x="233.3" y="254.9">DO NOT SCALE</text>
<text x="267.5" y="255.1">Group 11</text>
<text x="267.5" y="262.7">Group 11</text>
<text x="247.4" y="270.9">FEPS</text>
<text x="267.5" y="270.9">11/4/2022</text>
<text x="227.1" y="279.8">FEEG2001</text>
</g>
<g font-size="2.1">
<text x="301.9" y="252.4">TOLERANCES UNLESS</text>
<text x="302.7" y="254.5">OTHERWISE STATED</text>
<text x="267.2" y="278.3">Medium-density</text>
<text x="267.2" y="281.4">fibreboard</text>
<text x="232.1" y="286.1">REMOVE ALL SHARP EDGES</text>
<text x="268.5" y="286">THE INFORMATION CONTAINED IN THIS DOCUMENT IS</text>
<text x="233.6" y="290.4">IF IN DOUBT PLEASE ASK</text>
<text x="267.3" y="288.1">THE PROPERTY OF THE UNIVERSITY OF SOUTHAMPTON</text>
<text x="271.7" y="290.2">DO NOT COPY WITHOUT WRITTEN PERMISSION.</text>
</g>
<g font-size="1.8">
<text x="267.4" y="251.9">DRAWN BY</text>
<text x="302.3" y="257.1">LINEAR DIMENSIONS</text>
<text x="267.4" y="259.2">DESIGNED BY</text>
<text x="302.3" y="258.8">X = +/- 0.5mm</text>
<text x="302.3" y="260.6">X.X = +/- 0.25mm</text>
<text x="302.3" y="262.3">X.XX = +/- 0.1mm</text>
<text x="227.4" y="266.7">EDMC JOB No</text>
<text x="247.4" y="266.7">DEPARTMENT</text>
<text x="267.4" y="266.7">DATE</text>
<text x="287.9" y="266.7">SCALE</text>
<text x="302.3" y="265.9">ANGULAR DIMENSIONS</text>
<text x="302.3" y="267.6">X = +/- 0.5mm</text>
<text x="302.3" y="269.4">X.X = +/- 0.25mm</text>
<text x="227.2" y="275.7">PROJECT</text>
<text x="247.4" y="275.7">SUPERVISOR</text>
<text x="267.4" y="275.7">MATERIAL</text>
<text x="287.9" y="275.7">TEXTURE</text>
<text x="307.8" y="275.7">SURFACE FINISH</text>
<text x="327.8" y="272.3">TITLE</text>
<text x="327.9" y="284.9">SHEET</text>
<text x="342.7" y="284.9">No OFF</text>
<text x="353" y="284.9">ASSEMBLY NUMBER</text>
<text x="377.9" y="284.9">DRAWING NUMBER</text>
</g>
<text font-size="1.7" x="402.9" y="284.9">REVISION</text>
<g font-size="1.5">
<text x="311" y="281.7">OTHERWISE STATED</text>
<text x="311.8" y="279.6">ALL OVER UNLESS</text>
</g>
<g font-size="1.4">
<text x="302.7" y="271.7">ALL DIMENSIONS IN mm UNLESS</text>
<text x="306.5" y="273.1">OTHERWISE STATED</text>
</g>
</svg>
